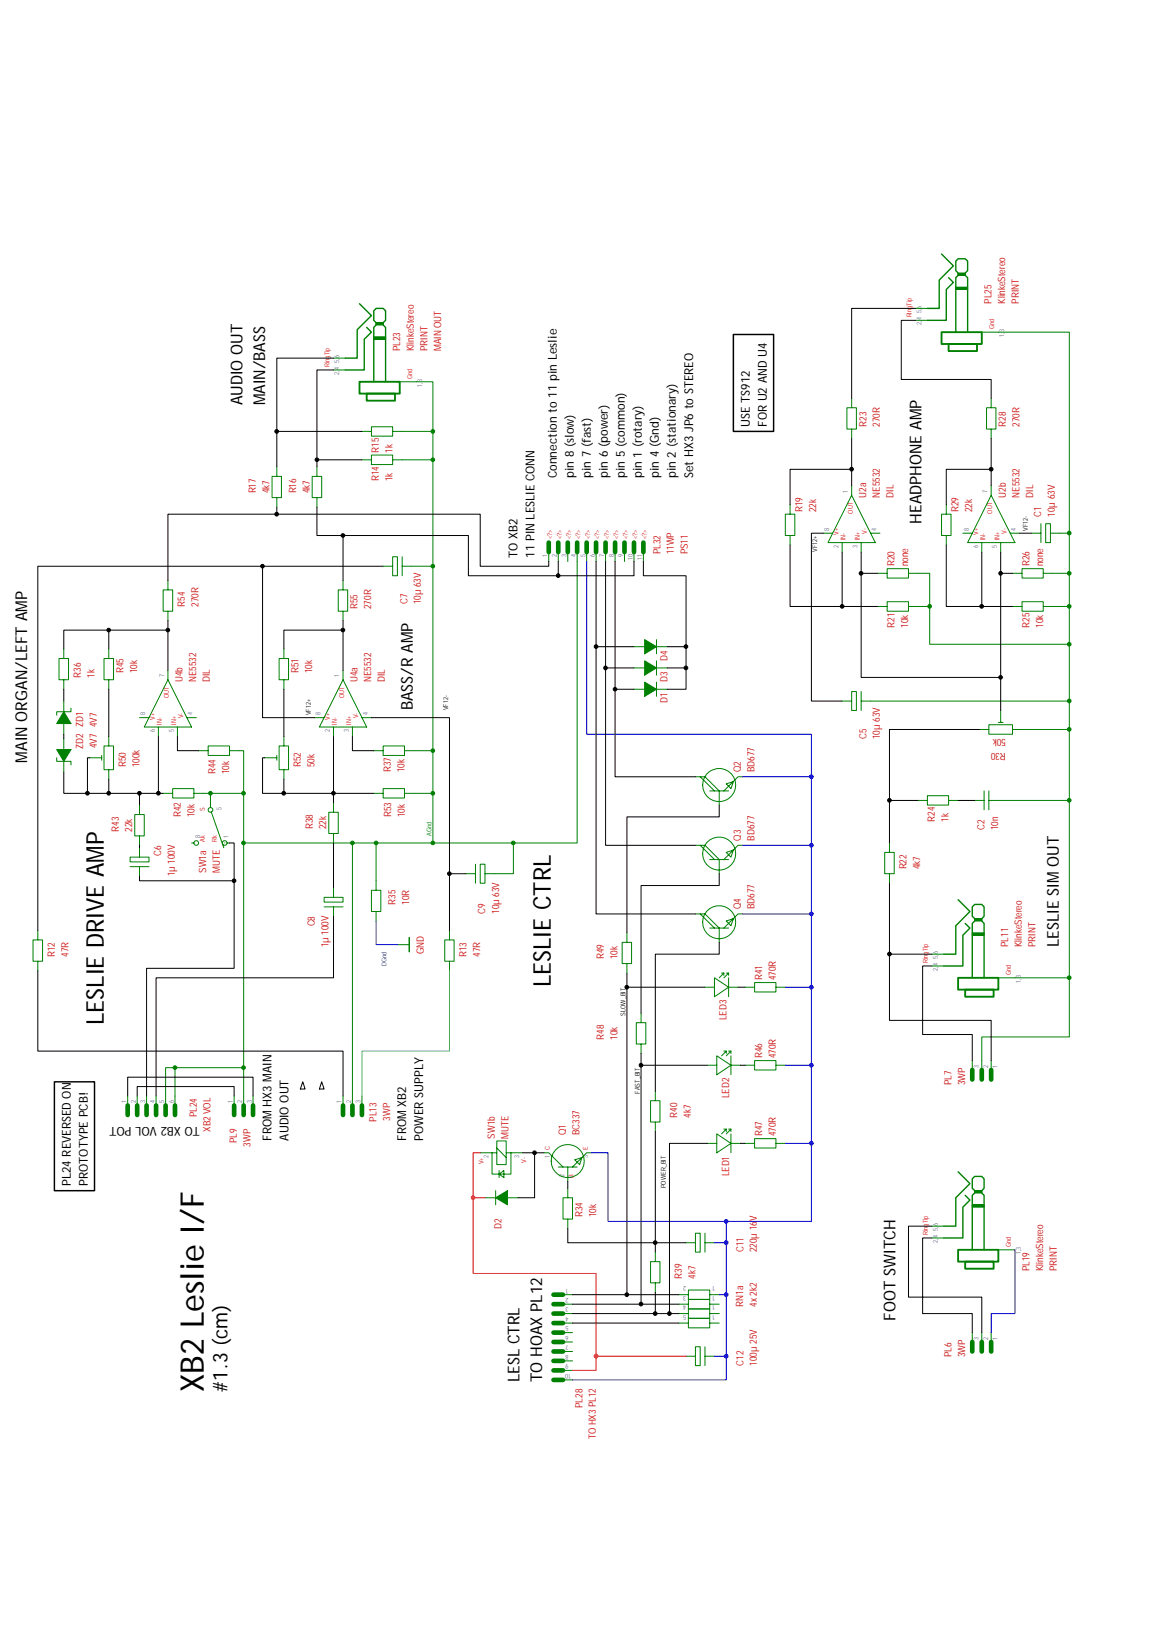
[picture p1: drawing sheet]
<svg xmlns="http://www.w3.org/2000/svg" width="210mm" height="297mm" viewBox="0 0 210 297" stroke-linecap="round" stroke-linejoin="round" font-family="sans-serif">
<path d="M55.3 197.5l.4 1.3h-.9zM58.7 197.5l.5 1.3h-.9z" fill="none" stroke="#000" stroke-width=".18"/>
<path d="M133.9 61.1h7.3v17.7h-7.3zM9.9 197.5h7.4v19.9h-7.4z" fill="none" stroke="#000" stroke-width=".27"/>
<path d="M11.6 129.9l1.4 2.2h-2.6zM72.5 172.5h2.2" fill="none" stroke="#008000" stroke-width=".18"/>
<path d="M74.7 171.2v2.6" fill="none" stroke="#008000" stroke-width=".27"/>
<path d="M11.6 129.9l1.4 2.2h-2.6z" fill="#008000"/>
<g fill="none" stroke="#008000" stroke-width=".18">
<path d="M10.4 136.8h2.6l-1.4 2.2zM11.6 128v1.9M11.6 132.1v1.9M13 129.3v.6h-2.6v.7M25.5 131h1.7M28.9 132.7v1.8M30.6 124.1l4.4 8.6h-8.7zM30.6 122.4v1.7M32.4 132.7v1.8M34.1 131h1.7M57.4 131h1.8M60.9 132.7v1.8"/>
<path d="M62.6 124.1l4.3 8.6h-8.6zM62.6 122.4v1.7M64.3 132.7v1.8M66.1 131h1.7M125.2 226.9h1.7M126.9 225.1h.9v3.5h-.9zM128.7 225.1v3.5M128.7 226.9h1.7"/>
</g>
<path d="M10.4 136.8h2.6l-1.4 2.2z" fill="#008000"/>
<g fill="none" stroke="#008000" stroke-width=".18">
<path d="M68.6 58.9h1.3v.4h-1.3zM60.9 67.5h2.1M60.9 65.4h2.1M73 69.7h3M11.6 118.5v1.7M19.9 118.5v1.7M29.8 107.7h1.7v3.9h-1.7zM30.6 106v1.7M30.6 111.6v1.7M51.8 118.5v1.7M61.7 107.7h1.8v3.9h-1.8zM62.6 106v1.7"/>
<path d="M62.6 111.6v1.7M69.9 103.4h1.8M71.7 101.6h.8v3.5h-.8zM73.4 101.6v3.5M73.4 103.4h1.7M100.2 100.8v1.7M101.9 100.8v1.7M103.6 100.8v1.7M105.3 100.8v1.7M107.1 100.8v1.7M108.8 100.8v1.7M110.5 100.8v1.7"/>
<path d="M112.3 100.8v1.7M114 100.8v1.7M115.7 100.8v1.7M117.4 100.8v1.7M10.4 138.3v.7h2.6v.7M10.8 120.2h1.7v3.9h-1.7zM11.6 124.1v1.7M11.6 134.9v1.9M11.6 139v1.9M16.4 138.3h2.2M18.6 137.9v.9M19 136.2h1.7v4.3h-1.7z"/>
<path d="M19 120.2h1.7v3.9h-1.7zM19.9 124.1v1.7M19.9 134.5v1.7M36.3 137.1h1.7M38 136.2h3.9v1.7h-3.9zM41.9 137.1h1.7M48.3 138.3h2.2M50.5 137.9v.9M50.9 136.2h1.8v4.3h-1.8zM50.9 120.2h1.8v3.9h-1.8zM51.8 124.1v1.7M51.8 134.5v1.7"/>
<path d="M68.2 137.1h1.7M69.9 136.2h3.9v1.7h-3.9zM73.8 137.1h1.8M19.9 140.5v1.7M23.7 156.5h3.5v.9h-3.5zM23.7 158.2h3.5M24.6 148.7h1.7v3.9h-1.7zM25.5 147v1.7M25.5 152.6v1.7M25.5 154.8v1.7M25.5 158.2v1.8M29.8 144.8h1.7"/>
<path d="M31.5 144h3.9v1.7h-3.9zM35 153.9h.4a.43 .43 0 0 1 .6-.4 .43 .43 0 0 1 .2 .7 .43 .43 0 0 1-.7-.1l-.1-.2M35.4 144.8h1.7M38.4 147v.4a.43 .43 0 0 1 .4 .6 .43 .43 0 0 1-.6 .2 .43 .43 0 0 1 0-.7l.2-.1M38.6 148.3l2.3 6.5M41 153.9h.1M41.4 153.9a.43 .43 0 0 0-.5-.4 .43 .43 0 0 0-.2 .7 .43 .43 0 0 0 .7-.1v-.2h.5M51.8 140.5v1.7M60 148.3h1.7v3.9h-1.7zM60.9 146.6v1.7M60.9 152.2v1.7M68.2 144.8h1.7"/>
<path d="M69.9 144h3.9v1.7h-3.9zM73.8 144.8h1.8M85.1 159.5h1.7M86.8 157.8v3.4M87.7 157.8h.8v3.4h-.8zM88.5 159.5h1.7M6 171.6h1.8v3.9h-1.8zM6.9 169.9v1.7M6.9 175.5v1.7M59.2 163.8h3.4v.9h-3.4zM59.2 165.6h3.4M60.9 162.1v1.7"/>
<path d="M60.9 165.6v1.7M67.8 162.5h1.7v3.9h-1.7zM68.6 160.8v1.7M68.6 166.4v1.7M81.2 171.6h1.7v3.9h-1.7zM82 169.9v1.7M82 175.5v1.7M130.4 178.5l2.6 1.7-2.6 1.8zM131.7 177.7h.4l-.8 .8M132.1 177.7v.4M132.6 177.7h.4l-.9 .8M133 177.7v.4"/>
<path d="M133 178.5v3.5M137.7 179.4h3.9v1.7h-3.9zM128.7 180.2h1.7M129.1 194.5h1.7M130.8 192.8l2.6 1.7-2.6 1.7zM132.1 191.9h.5l-.9 .9M132.6 191.9v.4M133 191.9h.4l-.8 .9M133 180.2h1.7M133.4 191.9v.4M133.4 192.8v3.4M133.4 194.5h1.7"/>
<path d="M136 194.5h1.7M136 180.2h1.7M137.7 193.6h3.9v1.7h-3.9zM141.6 194.5h1.7M141.6 180.2h1.7M42.7 200.1v1.7M44.5 200.1v1.7M46.2 200.1v1.7M62.6 200.1v1.7M64.3 200.1v1.7M66.1 200.1v1.7M87.7 210.5h3"/>
<path d="M89.8 210.5v3.9h3.5v-3.9M90.7 208.3h1.7v4.3h-1.7zM90.7 209.6l1.7 1.7M91.1 214.4l.9-.7v1.3zM91.1 213.7v1.3M92.4 210.5h3M129.1 208.7h1.7M130.8 207l2.6 1.7-2.6 1.8zM132.1 206.1h.5l-.9 .9M132.6 206.1v.5M133 206.1h.4l-.8 .9M133.4 206.1v.5"/>
<path d="M133.4 207v3.5M133.4 208.7h1.7M136 208.7h1.7M137.7 207.9h3.9v1.7h-3.9zM141.6 208.7h1.7M102.8 236.4h1.7M102.8 238.1h1.7M102.8 239.8h1.7M118.7 230.3h1.8v3.9h-1.8zM119.6 228.6v1.7M119.6 234.2v1.7M123.9 236.4h1.7"/>
<path d="M123.9 238.1h1.7M123.9 239.8h1.7M125.6 235.5h3.9v1.7h-3.9zM125.6 237.2h3.9v1.8h-3.9zM125.6 239h3.9v1.7h-3.9zM129.5 236.4h1.8M129.5 238.1h1.8M129.5 239.8h1.8M102.8 241.6h1.7M102.8 243.3h1.7M102.8 245h1.7M102.8 246.7h1.7"/>
<path d="M102.8 248.5h1.7M102.8 250.2h1.7M102.8 251.9h1.7M123.9 241.6h1.7M125.2 247.6h1.7M125.6 240.7h3.9v1.7h-3.9zM126.9 245.9h.9v3.4h-.9zM128.7 245.9v3.4M128.7 247.6h1.7M129.5 241.6h1.8"/>
</g>
<g fill="none" stroke="#008000" stroke-width=".85">
<path d="M100.2 99.1v1.7M101.9 99.1v1.7M103.6 99.1v1.7M105.3 99.1v1.7M107.1 99.1v1.7M108.8 99.1v1.7M110.5 99.1v1.7M112.3 99.1v1.7M114 99.1v1.7M115.7 99.1v1.7M117.4 99.1v1.7M42.7 201.8v1.8"/>
<path d="M44.5 201.8v1.8M46.2 201.8v1.8M62.6 201.8v1.8M64.3 201.8v1.8M66.1 201.8v1.8M101 236.4h1.8M101 238.1h1.8M101 239.8h1.8M101 241.6h1.8M101 243.3h1.8M101 245h1.8M101 246.7h1.8"/>
<path d="M101 248.5h1.8M101 250.2h1.8M101 251.9h1.8"/>
</g>
<path d="M65.6 69.7h7.4v2.2h-7.4zM66.9 71.9h5.2v1.3h-5.2z" fill="none" stroke="#008000" stroke-width=".34"/>
<path d="M65.6 55.5l2.2 2.1-2.6 2.6v5.2h-2.2M66.9 59.8l.9 .8-1.3 1.3v5.6h-3.5M68.2 69.7v-9.9l.4-.5v-.4l-.4-.4v-1.8l.4-.4h1.3l.5 .4v1.8l-.5 .4v.4l.5 .5v9.9" fill="none" stroke="#008000" stroke-width=".26"/>
<path d="M68.6 58.9h1.3v.4h-1.3z" fill="#008000"/>
<path d="M68.2 61.5h2.2v.4h-2.2zM177.9 217.4h1.3v.4h-1.3zM170.1 226h2.2M170.1 223.9h2.2M182.2 228.2h3.1" fill="none" stroke="#008000" stroke-width=".18"/>
<path d="M68.2 61.7h2.2" fill="none" stroke="#008000" stroke-width=".44"/>
<path d="M174.9 228.2h7.3v2.1h-7.3zM176.2 230.3h5.2v1.3h-5.2z" fill="none" stroke="#008000" stroke-width=".34"/>
<path d="M174.9 213.9l2.1 2.2-2.5 2.6v5.2h-2.2M176.2 218.2l.8 .9-1.3 1.3v5.6h-3.4M177.5 228.2v-10l.4-.4v-.4l-.4-.5v-1.7l.4-.4h1.3l.4 .4v1.7l-.4 .5v.4l.4 .4v10" fill="none" stroke="#008000" stroke-width=".26"/>
<path d="M177.9 217.4h1.3v.4h-1.3z" fill="#008000"/>
<path d="M167.1 58.5h2.2M167.1 56.3h2.2M174.9 49.8h1.3v.5h-1.3zM179.2 60.6h3M177.5 220h2.1v.4h-2.1z" fill="none" stroke="#008000" stroke-width=".18"/>
<path d="M177.5 220.2h2.1" fill="none" stroke="#008000" stroke-width=".42"/>
<path d="M171.9 60.6h7.3v2.2h-7.3zM173.1 62.8h5.2v1.3h-5.2z" fill="none" stroke="#008000" stroke-width=".34"/>
<path d="M171.9 46.4l2.1 2.1-2.6 2.6v5.2h-2.1M173.1 50.7l.9 .9-1.3 1.3v5.6h-3.4M174.5 60.6v-9.9l.4-.4v-.5l-.4-.4v-1.7l.4-.5h1.3l.4 .5v1.7l-.4 .4v.5l.4 .4v9.9" fill="none" stroke="#008000" stroke-width=".26"/>
<path d="M174.9 49.8h1.3v.5h-1.3z" fill="#008000"/>
<g fill="none" stroke="#008000" stroke-width=".18">
<path d="M174.5 52.4h2.1v.5h-2.1zM66.1 78.8h1.7M67.8 77.9h3.9v1.7h-3.9zM71.7 78.8h1.7M154.6 74.4h1.7v3.9h-1.7zM155.4 72.7v1.7M155.4 78.3v1.8M180.1 74.4h1.7v3.9h-1.7zM180.9 72.7v1.7M180.9 78.3v1.8M49.7 87h1.7v3.8h-1.7zM50.5 85.2v1.8"/>
<path d="M50.5 90.8v1.8M57 87h1.7v3.8h-1.7zM57.8 85.2v1.8M57.8 90.8v1.8M66.1 83.9h1.7M67.8 83.1h3.9v1.7h-3.9zM71.7 83.9h1.7M143.3 93.9h1.8v3.9h-1.8zM144.2 92.2v1.7M144.2 97.8v1.7M150.3 97.3h1.7M153.7 99.1v1.7"/>
<path d="M155.4 90.4l4.4 8.7h-8.7zM155.4 88.7v1.7M157.2 99.1v1.7M158.9 97.3h1.7M171.9 93.9h1.7v3.9h-1.7zM172.7 92.2v1.7M172.7 97.8v1.7M175.7 97.3h1.8M179.2 99.1v1.7M180.9 90.4l4.4 8.7h-8.7zM180.9 88.7v1.7M182.6 99.1v1.7"/>
<path d="M184.4 97.3h1.7M160.2 104.7h1.7M160.2 110.7h1.7M161.9 103.8h3.9v1.7h-3.9zM161.9 109.9h3.9v1.7h-3.9zM165.8 104.7h1.7M165.8 110.7h1.7M184.8 104.7h1.7M184.8 110.7h1.7M186.5 103.8h3.9v1.7h-3.9zM186.5 109.9h3.9v1.7h-3.9zM190.4 104.7h1.8"/>
<path d="M190.4 110.7h1.8M178.8 133.2h1.7M180.5 132.3h4.3v1.7h-4.3zM182.2 131.9h.9M182.6 129.7v2.2M184.8 133.2h1.7M170.1 176.4h2.2M170.1 174.2h2.2M177.9 167.7h1.3v.4h-1.3zM182.2 178.5h3.1M177.5 193.6v1.7M179.2 193.6v1.7"/>
<path d="M180.9 193.6v1.7M23.3 200.1v1.7M25 200.1v1.7M26.8 200.1v1.7M28.5 200.1v1.7M30.2 200.1v1.7M31.9 200.1v1.7M177.5 243.3v1.7M179.2 243.3v1.7M180.9 243.3v1.7"/>
</g>
<path d="M174.5 52.6h2.1" fill="none" stroke="#008000" stroke-width=".42"/>
<path d="M177.5 195.3v1.8M179.2 195.3v1.8M180.9 195.3v1.8M23.3 201.8v1.8M25 201.8v1.8M26.8 201.8v1.8M28.5 201.8v1.8M30.2 201.8v1.8M31.9 201.8v1.8M177.5 245v1.7M179.2 245v1.7M180.9 245v1.7" fill="none" stroke="#008000" stroke-width=".85"/>
<path d="M174.9 178.5h7.3v2.2h-7.3zM176.2 180.7h5.2v1.3h-5.2z" fill="none" stroke="#008000" stroke-width=".34"/>
<path d="M174.9 164.3l2.1 2.1-2.5 2.6v5.2h-2.2M176.2 168.6l.8 .8-1.3 1.4v5.6h-3.4M177.5 178.5v-9.9l.4-.5v-.4l-.4-.4v-1.7l.4-.5h1.3l.4 .5v1.7l-.4 .4v.4l.4 .5v9.9" fill="none" stroke="#008000" stroke-width=".26"/>
<path d="M177.9 167.7h1.3v.4h-1.3z" fill="#008000"/>
<g fill="none" stroke="#008000" stroke-width=".18">
<path d="M188.3 97.3h1.7M190 95.6v3.5M190.9 95.6h.8v3.5h-.8zM191.7 97.3h1.7M153.7 128h1.7M155.4 126.3h.9v3.4h-.9zM157.2 126.3v3.4M157.2 128h1.7M126.9 154.3h.9l2.6 2.6M126.9 141.8h.9l2.6 2.6M127.8 154.3h.9l2.6 2.6v2.6M127.8 141.8h.9l2.6 2.6v2.6"/>
<path d="M129.5 156.9h3.5M129.5 144.4h3.5M132.6 155.6l1.3-.4-.5 1.3zM132.6 143.1l1.3-.4-.5 1.3zM135.6 154.3h-.9l-2.6 2.6M135.6 141.8h-.9l-2.6 2.6M161.5 155.6h1.7v3.9h-1.7zM162.3 153.9v1.7M162.3 159.5v1.7M167.5 146.1h1.8M169.3 145.3h3.8v1.7h-3.8zM173.1 146.1h1.8"/>
<path d="M177.9 146.1h1.7M179.6 144.4v3.4M180.5 144.4v3.4M180.5 146.1h1.7M113.6 172h1.7v3.9h-1.7zM114.4 170.3v1.7M114.4 175.9v1.8M126.9 166.9h.9l2.6 2.5M127.8 166.9h.9l2.6 2.5v2.6M129.5 169.4h3.5M132.6 168.1l1.3-.4-.5 1.3zM135.6 166.9h-.9l-2.6 2.5"/>
<path d="M177.5 170.3h2.1v.5h-2.1zM116.1 186.7h1.8v3.9h-1.8zM117 185v1.7M117 190.6v1.7M119.6 199.2v1.8M90.5 218.7l2.1-1.3v2.6zM99.3 210.5h.9l2.6 2.6M101.9 213.1h3.4M102.8 218.7h1.7v3.9h-1.7zM103.6 213.1v2.5M103.6 216.9v1.8M104.9 211.8l1.3-.5-.4 1.3z"/>
<path d="M107.9 210.5h-.8l-2.6 2.6M118.7 201h1.8v3.9h-1.8zM119.6 204.9v1.7M103.6 222.6v1.7"/>
<circle cx="131.3" cy="155.8" r="3"/>
<circle cx="131.3" cy="143.3" r="3"/>
<circle cx="131.3" cy="168.4" r="3"/>
<circle cx="103.6" cy="212" r="3"/>
</g>
<path d="M177.5 170.5h2.1" fill="none" stroke="#008000" stroke-width=".44"/>
<path d="M90.5 218.7l2.1-1.3v2.6z" fill="#008000"/>
<path d="M117.7 116.8l2.1 1.3-2.1 1.3zM88.5 218.7h2M90.5 217.4v2.6M92.6 218.7h2" fill="none" stroke="#008000" stroke-width=".18"/>
<path d="M117.7 116.8l2.1 1.3-2.1 1.3z" fill="#008000"/>
<path d="M115.7 118.1h2M119.8 116.8v2.6M119.8 118.1h2M117.7 120.6l2.1 1.3-2.1 1.4z" fill="none" stroke="#008000" stroke-width=".18"/>
<path d="M117.7 120.6l2.1 1.3-2.1 1.4z" fill="#008000"/>
<path d="M115.7 121.9h2M117.7 124.5l2.1 1.3-2.1 1.3zM119.8 120.6v2.7M119.8 121.9h2" fill="none" stroke="#008000" stroke-width=".18"/>
<path d="M117.7 124.5l2.1 1.3-2.1 1.3z" fill="#008000"/>
<g fill="none" stroke="#008000" stroke-width=".18">
<path d="M73.4 78.8h5.6v5.1M76 69.7h3v9.1M182.2 60.6h13v36.7M73.4 83.9h5.6v19.5M193.4 97.3h1.8v7.4M75.1 103.4h3.9M79 103.4v41.4M105.3 102.5v51.4h-11.6M167.5 104.7h2.2v6M167.5 110.7h2.2v6.9h25.5M192.2 104.7h3M195.2 104.7v6h-3"/>
<path d="M195.2 117.6v10.4h-36.3M195.2 110.7v6.9M43.6 137.1h.9v7.7M75.6 137.1h3.4M115.7 125.8h2M119.8 124.5v2.6M119.8 125.8h2M186.5 133.2h8.7M195.2 133.2v12.9h-13M195.2 128v5.2M37.1 144.8h1.3M44.5 144.8h-6.1v2.2"/>
<path d="M44.5 153.9h19.8v46.2M44.5 144.8v55.3M64.3 153.9h14.7M68.6 153.9v6.9M75.6 144.8h3.4v9.1M79 153.9h14.7v5.6h-3.5M195.2 146.1v43.2h-16v4.3M185.3 178.5h9.9M31.9 194.9h-1.7v5.2M44.5 194.9h-12.6v5.2"/>
</g>
<g fill="#f00" stroke="#f00" stroke-width=".18">
<circle cx="108.8" cy="247.6" r=".34"/>
<circle cx="86.3" cy="218.7" r=".33"/>
</g>
<path d="M87.7 210.5h-1.3v8.2M88.5 218.7h-2.1v13.8h22.4v15.1M108.8 247.6v2.6h-4.3M108.8 247.6h16.4" fill="none" stroke="#f00" stroke-width=".18"/>
<g fill="#00f" stroke="#00f" stroke-width=".18">
<circle cx="132.5" cy="236.4" r=".34"/>
<circle cx="132.5" cy="226.9" r=".34"/>
<circle cx="132.5" cy="247.6" r=".34"/>
<circle cx="148.1" cy="208.7" r=".34"/>
<circle cx="148.1" cy="194.5" r=".34"/>
<circle cx="148.1" cy="180.2" r=".34"/>
<circle cx="148.1" cy="166.8" r=".33"/>
<circle cx="148.1" cy="154.3" r=".34"/>
<circle cx="132.6" cy="223" r=".33"/>
<circle cx="148.1" cy="141.8" r=".34"/>
</g>
<g fill="none" stroke="#00f" stroke-width=".18">
<path d="M107.1 102.5v31.5h41v20.3M135.6 154.3h12.5M135.6 141.8h12.5M148.1 154.3v25.9M68.6 168.1v4.4h3.9M135.6 166.9h12.5M143.3 180.2h4.8M148.1 194.5v14.2h-4.8M148.1 180.2v14.3h-4.8M148.1 208.7v14.3h-37.1v-12.5h-3.1M131.3 236.4h1.3M132.6 223v3.9h-2.2"/>
<path d="M132.6 236.4v11.2h-2.2M132.6 226.9v9.5M185.3 228.2v11.6h-4.4v3.5M132.6 247.6v4.3h-28.1"/>
</g>
<path d="M82 177.2v14.7h-15.9v8.2" fill="none" stroke="#00c0c0" stroke-width=".18"/>
<g fill="#000" stroke="#000" stroke-width=".18">
<circle cx="50.5" cy="78.8" r=".34"/>
<circle cx="50.5" cy="93.9" r=".34"/>
<circle cx="57.9" cy="83.9" r=".33"/>
<circle cx="62.6" cy="97.8" r=".33"/>
<circle cx="155.4" cy="85.7" r=".34"/>
<circle cx="180.9" cy="85.7" r=".34"/>
<circle cx="19.8" cy="115" r=".33"/>
<circle cx="30.6" cy="115" r=".33"/>
<circle cx="47.9" cy="103.4" r=".33"/>
<circle cx="62.6" cy="115" r=".33"/>
<circle cx="101.9" cy="105.1" r=".34"/>
<circle cx="108.8" cy="118" r=".34"/>
<circle cx="125.2" cy="118" r=".34"/>
<circle cx="153.7" cy="110.7" r=".34"/>
<circle cx="157.2" cy="104.7" r=".34"/>
<circle cx="179.2" cy="110.7" r=".34"/>
<circle cx="182.6" cy="104.7" r=".34"/>
<circle cx="110.5" cy="121.9" r=".34"/>
<circle cx="112.3" cy="125.8" r=".33"/>
<circle cx="125.2" cy="121.9" r=".34"/>
<circle cx="182.6" cy="123.7" r=".33"/>
<circle cx="16" cy="144.8" r=".34"/>
<circle cx="19.8" cy="144.8" r=".34"/>
<circle cx="25.4" cy="144.8" r=".34"/>
<circle cx="28.9" cy="144.8" r=".34"/>
<circle cx="51.8" cy="144.8" r=".34"/>
<circle cx="60.9" cy="144.8" r=".34"/>
<circle cx="82" cy="159.5" r=".33"/>
<circle cx="162.3" cy="146.1" r=".34"/>
<circle cx="42.7" cy="160.8" r=".34"/>
<circle cx="162.3" cy="174.2" r=".34"/>
<circle cx="114.4" cy="180.2" r=".34"/>
<circle cx="117" cy="194.5" r=".34"/>
<circle cx="97.6" cy="210.5" r=".34"/>
<circle cx="114.4" cy="236.4" r=".34"/>
<circle cx="117" cy="238.1" r=".34"/>
<circle cx="119.6" cy="239.8" r=".34"/>
<circle cx="119.6" cy="226.9" r=".34"/>
<circle cx="122.2" cy="239.8" r=".34"/>
</g>
<g fill="none" stroke="#000" stroke-width=".18">
<path d="M167.1 58.5h-2.6v10.8h16.4v3.4M167.1 56.3h-11.7v16.4M50.5 78.8v6.4M60.9 67.5h-3.1v16.4h8.3M60.9 65.4h-10.4v13.4h15.6M50.5 93.9h-19.9v12.1M50.5 92.6v1.3h37.2v9.5h12.5v-.9M57.8 92.6v5.2h4.8v8.2M57.8 83.9v1.3M62.6 97.8h22.9v7.3h30.2v-2.6M144.2 99.5v11.2h9.5M150.3 97.3h-2.2v30.7h5.6"/>
<path d="M155.4 85.7h-11.2v6.5M155.4 80.1v8.6M172.7 99.5v11.2h6.5v-9.9M180.9 85.7h-8.2v6.5M180.9 80.1v8.6M186.1 97.3h2.2M19.9 115v3.5M30.6 115h-19v3.5M30.6 113.3v9.1M47.9 103.4v27.6h9.5M62.6 115h-10.8v3.5M62.6 113.3v9.1"/>
<path d="M69.9 103.4h-63v66.5M101.9 102.5v2.6M108.8 102.5v15.6M110.5 102.5v19.4M112.3 102.5v23.3M115.7 118.1h-6.9v48.8h18.1M117.4 102.5v2.6h7.8v13h-3.4M125.2 118.1v3.8h-3.4M153.7 100.8v9.9h6.5M157.2 100.8v3.9h3M157.2 104.7v19h25.4v-19M179.2 110.7h5.6"/>
<path d="M182.6 104.7h2.2M182.6 100.8v3.9M11.6 125.8v2.2M11.6 134v.9M16.4 138.3h-.4v6.5h3.9M19.9 125.8v8.7M28.9 134.5v10.3h.9M32.4 134.5v2.6h3.9M48.3 138.3h-.4v6.5h3.9M51.8 125.8v8.7M60.9 134.5v12.1M64.3 134.5v2.6h3.9"/>
<path d="M67.8 131h14.2v28.5M115.7 125.8h-3.4v16h14.6M115.7 121.9h-5.2v32.4h16.4M125.2 121.9v3.9h-3.4M178.8 133.2h-16.5v12.9h5.2M182.6 123.7v6M11.6 140.9v3.9h4.4M19.9 142.2v2.6h5.6M25.5 144.8h3.4M25.5 144.8v2.2M25.5 154.3v.5M41.9 153.9h.8v6.9h-17.2v-.8"/>
<path d="M51.8 142.2v2.6h16.4M60.9 153.9v8.2M85.1 159.5h-3.1v10.4M131.3 159.5v2.2h-14.3v23.3M131.3 147v2.1h-16.9v21.2M162.3 146.1v7.8M174.9 146.1h3M6.9 177.2v14.7h55.7v8.2M42.7 160.8v16h-15.9v23.3M60.9 167.3v11.2h-32.4v21.6M114.4 177.7v2.5h14.3M131.3 172v2.2h-11.7v25"/>
<path d="M162.3 174.2v12.1h18.6v7.3M162.3 161.2v13h7.8M170.1 176.4h-1.7v12.5h9.1v4.7M114.4 180.2v56.2h9.5M117 194.5v43.6h6.9M117 192.3v2.2h12.1M134.7 180.2h1.3M135.1 194.5h.9M23.3 200.1v-3.4h22.9v3.4M25 200.1v-1.7h17.7v1.7M95.4 210.5h2.2v8.2h-3M97.6 210.5h1.7"/>
<path d="M103.6 215.6v1.3M119.6 206.6v22M129.1 208.7h-6.9v31.1h-2.6M135.1 208.7h.9M103.6 224.3v2.6h21.6M104.5 236.4h9.9M104.5 238.1h12.5M119.6 235.9v3.9h-15.1M122.2 239.8h1.7M170.1 226h-1.7v13.8h9.1v3.5M170.1 223.9h-4.3v12.9h13.4v6.5M104.5 241.6h19.4"/>
</g>
<g fill="#008000" stroke="#008000" stroke-width=".18">
<circle cx="68.6" cy="153.9" r=".33"/>
<circle cx="79" cy="137" r=".33"/>
<circle cx="44.5" cy="153.9" r=".33"/>
<circle cx="79" cy="153.9" r=".33"/>
<circle cx="79" cy="144.8" r=".34"/>
<circle cx="44.5" cy="144.8" r=".34"/>
<circle cx="38.4" cy="144.8" r=".34"/>
<circle cx="93.7" cy="153.9" r=".33"/>
<circle cx="79" cy="103.4" r=".33"/>
<circle cx="79" cy="83.9" r=".33"/>
<circle cx="79" cy="78.8" r=".34"/>
<circle cx="169.7" cy="110.7" r=".34"/>
<circle cx="195.2" cy="110.7" r=".34"/>
<circle cx="195.2" cy="104.7" r=".34"/>
<circle cx="195.2" cy="117.6" r=".34"/>
<circle cx="195.2" cy="133.2" r=".34"/>
<circle cx="195.2" cy="178.5" r=".34"/>
<circle cx="195.2" cy="146.1" r=".34"/>
<circle cx="195.2" cy="128" r=".34"/>
<circle cx="195.2" cy="97.3" r=".34"/>
<circle cx="64.3" cy="153.9" r=".33"/>
<circle cx="44.5" cy="194.9" r=".33"/>
<circle cx="31.9" cy="194.9" r=".33"/>
</g>
<text font-size="5.9" x="37.2" y="254.1" transform="rotate(-90 37.2 254.1)">XB2 Leslie I/F</text>
<g font-size="4.5">
<text x="100.6" y="180.2" transform="rotate(-90 100.6 180.2)">LESLIE CTRL</text>
<text x="18.9" y="187.2" transform="rotate(-90 18.9 187.2)">LESLIE DRIVE AMP</text>
</g>
<text font-size="3.7" x="41.6" y="254.1" transform="rotate(-90 41.6 254.1)">#1.3 (cm)</text>
<g font-size="3">
<text x="44.3" y="74" transform="rotate(-90 44.3 74)">AUDIO OUT</text>
<text x="48.4" y="74" transform="rotate(-90 48.4 74)">MAIN/BASS</text>
<text x="168.2" y="95.6" transform="rotate(-90 168.2 95.6)">HEADPHONE AMP</text>
<text x="75.4" y="129.7" transform="rotate(-90 75.4 129.7)">BASS/R AMP</text>
<text x="5" y="139.2" transform="rotate(-90 5 139.2)">MAIN ORGAN/LEFT AMP</text>
<text x="193.3" y="172.9" transform="rotate(-90 193.3 172.9)">LESLIE SIM OUT</text>
<text x="163.4" y="241.1" transform="rotate(-90 163.4 241.1)">FOOT SWITCH</text>
<text x="94.8" y="252.3" transform="rotate(-90 94.8 252.3)">LESL CTRL</text>
<text x="99" y="252.3" transform="rotate(-90 99 252.3)">TO HOAX PL12</text>
</g>
<g font-size="2.2">
<text x="136.8" y="77.9" transform="rotate(-90 136.8 77.9)">USE TS912</text>
<text x="140" y="77.9" transform="rotate(-90 140 77.9)">FOR U2 AND U4</text>
<text x="101.6" y="87.3" transform="rotate(-90 101.6 87.3)">Connection to 11 pin Leslie</text>
<text x="104.7" y="87.3" transform="rotate(-90 104.7 87.3)">pin 8 (slow)</text>
<text x="107.8" y="87.3" transform="rotate(-90 107.8 87.3)">pin 7 (fast)</text>
<text x="110.9" y="87.3" transform="rotate(-90 110.9 87.3)">pin 6 (power)</text>
<text x="114.1" y="87.3" transform="rotate(-90 114.1 87.3)">pin 5 (common)</text>
<text x="117.2" y="87.3" transform="rotate(-90 117.2 87.3)">pin 1 (rotary)</text>
<text x="120.3" y="87.3" transform="rotate(-90 120.3 87.3)">pin 4 (Gnd)</text>
<text x="123.4" y="87.3" transform="rotate(-90 123.4 87.3)">pin 2 (stationary)</text>
<text x="126.5" y="87.3" transform="rotate(-90 126.5 87.3)">Set HX3 JP6 to STEREO</text>
<text x="94.4" y="101.8" transform="rotate(-90 94.4 101.8)">TO XB2</text>
<text x="97.6" y="101.8" transform="rotate(-90 97.6 101.8)">11 PIN LESLIE CONN</text>
<text x="36.5" y="205.8" transform="rotate(-180 36.5 205.8)">TO XB2 VOL POT</text>
<text x="49.6" y="208.2" transform="rotate(-90 49.6 208.2)">FROM HX3 MAIN</text>
<text x="52.7" y="208.2" transform="rotate(-90 52.7 208.2)">AUDIO OUT</text>
<text x="74.1" y="208.3" transform="rotate(-90 74.1 208.3)">FROM XB2</text>
<text x="77.3" y="208.3" transform="rotate(-90 77.3 208.3)">POWER SUPPLY</text>
<text x="12.9" y="216.5" transform="rotate(-90 12.9 216.5)">PL24 REVERSED ON</text>
<text x="16" y="216.5" transform="rotate(-90 16 216.5)">PROTOTYPE PCB!</text>
</g>
<g font-size="1.8" fill="#c00000">
<text x="181" y="55.5" transform="rotate(-90 181 55.5)">PL25</text>
<text x="183.5" y="55.5" transform="rotate(-90 183.5 55.5)">KlinkeStereo</text>
<text x="186" y="55.5" transform="rotate(-90 186 55.5)">PRINT</text>
<text x="73" y="64.1" transform="rotate(-90 73 64.1)">PL23</text>
<text x="75.5" y="64.1" transform="rotate(-90 75.5 64.1)">KlinkeStereo</text>
<text x="78" y="64.1" transform="rotate(-90 78 64.1)">PRINT</text>
<text x="80.5" y="64.1" transform="rotate(-90 80.5 64.1)">MAIN OUT</text>
<text x="158.1" y="77.9" transform="rotate(-90 158.1 77.9)">R23</text>
<text x="160.6" y="77.9" transform="rotate(-90 160.6 77.9)">270R</text>
<text x="183.6" y="77.9" transform="rotate(-90 183.6 77.9)">R28</text>
<text x="186.1" y="77.9" transform="rotate(-90 186.1 77.9)">270R</text>
<text x="69.2" y="82.7" transform="rotate(-90 69.2 82.7)">R15</text>
<text x="71.6" y="82.7" transform="rotate(-90 71.6 82.7)">1k</text>
<text x="69.2" y="87.8" transform="rotate(-90 69.2 87.8)">R14</text>
<text x="71.6" y="87.8" transform="rotate(-90 71.6 87.8)">1k</text>
<text x="46.7" y="90.1" transform="rotate(-90 46.7 90.1)">R17</text>
<text x="49.2" y="90.1" transform="rotate(-90 49.2 90.1)">4k7</text>
<text x="54.1" y="90.1" transform="rotate(-90 54.1 90.1)">R16</text>
<text x="56.5" y="90.1" transform="rotate(-90 56.5 90.1)">4k7</text>
<text x="146.5" y="93.5" transform="rotate(-90 146.5 93.5)">R19</text>
<text x="148.9" y="93.5" transform="rotate(-90 148.9 93.5)">22k</text>
<text x="158.1" y="90.8" transform="rotate(-90 158.1 90.8)">U2a</text>
<text x="160.6" y="90.8" transform="rotate(-90 160.6 90.8)">NE5532</text>
<text x="163.1" y="90.8" transform="rotate(-90 163.1 90.8)">DIL</text>
<text x="175" y="93.5" transform="rotate(-90 175 93.5)">R29</text>
<text x="177.5" y="93.5" transform="rotate(-90 177.5 93.5)">22k</text>
<text x="183.6" y="90.8" transform="rotate(-90 183.6 90.8)">U2b</text>
<text x="186.1" y="90.8" transform="rotate(-90 186.1 90.8)">NE5532</text>
<text x="188.6" y="90.8" transform="rotate(-90 188.6 90.8)">DIL</text>
<text x="190.1" y="94.3" transform="rotate(-90 190.1 94.3)">C1</text>
<text x="192.6" y="94.3" transform="rotate(-90 192.6 94.3)">10µ 63V</text>
<text x="120.5" y="101.2" transform="rotate(-90 120.5 101.2)">PL32</text>
<text x="123" y="101.2" transform="rotate(-90 123 101.2)">11WP</text>
<text x="125.5" y="101.2" transform="rotate(-90 125.5 101.2)">PS11</text>
<text x="163.3" y="103.4" transform="rotate(-90 163.3 103.4)">R20</text>
<text x="165.8" y="103.4" transform="rotate(-90 165.8 103.4)">none</text>
<text x="187.9" y="103.4" transform="rotate(-90 187.9 103.4)">R26</text>
<text x="190.4" y="103.4" transform="rotate(-90 190.4 103.4)">none</text>
<text x="33.8" y="110.7" transform="rotate(-90 33.8 110.7)">R54</text>
<text x="36.3" y="110.7" transform="rotate(-90 36.3 110.7)">270R</text>
<text x="65.3" y="111.2" transform="rotate(-90 65.3 111.2)">R55</text>
<text x="67.8" y="111.2" transform="rotate(-90 67.8 111.2)">270R</text>
<text x="74.4" y="110.3" transform="rotate(-90 74.4 110.3)">C7</text>
<text x="76.8" y="110.3" transform="rotate(-90 76.8 110.3)">10µ 63V</text>
<text x="163.3" y="114.6" transform="rotate(-90 163.3 114.6)">R21</text>
<text x="165.8" y="114.6" transform="rotate(-90 165.8 114.6)">10k</text>
<text x="187.9" y="114.6" transform="rotate(-90 187.9 114.6)">R25</text>
<text x="190.4" y="114.6" transform="rotate(-90 190.4 114.6)">10k</text>
<text x="14.8" y="123.8" transform="rotate(-90 14.8 123.8)">R36</text>
<text x="17.3" y="123.8" transform="rotate(-90 17.3 123.8)">1k</text>
<text x="22.5" y="122.9" transform="rotate(-90 22.5 122.9)">R45</text>
<text x="25" y="122.9" transform="rotate(-90 25 122.9)">10k</text>
<text x="33.3" y="124.5" transform="rotate(-90 33.3 124.5)">U4b</text>
<text x="35.8" y="124.5" transform="rotate(-90 35.8 124.5)">NE5532</text>
<text x="38.3" y="124.5" transform="rotate(-90 38.3 124.5)">DIL</text>
<text x="54.5" y="122.9" transform="rotate(-90 54.5 122.9)">R51</text>
<text x="57" y="122.9" transform="rotate(-90 57 122.9)">10k</text>
<text x="65.3" y="124.5" transform="rotate(-90 65.3 124.5)">U4a</text>
<text x="67.8" y="124.5" transform="rotate(-90 67.8 124.5)">NE5532</text>
<text x="70.3" y="124.5" transform="rotate(-90 70.3 124.5)">DIL</text>
<text x="121.8" y="124.5" transform="rotate(-90 121.8 124.5)">D3</text>
<text x="121.8" y="120.6" transform="rotate(-90 121.8 120.6)">D4</text>
<text x="121.8" y="128.4" transform="rotate(-90 121.8 128.4)">D1</text>
<text x="15.2" y="136.8" transform="rotate(-90 15.2 136.8)">ZD2 ZD1</text>
<text x="17.7" y="136.6" transform="rotate(-90 17.7 136.6)">4V7</text>
<text x="17.7" y="132.7" transform="rotate(-90 17.7 132.7)">4V7</text>
<text x="158.1" y="134.9" transform="rotate(-90 158.1 134.9)">C5</text>
<text x="160.6" y="134.9" transform="rotate(-90 160.6 134.9)">10µ 63V</text>
<text x="183.6" y="137.4" transform="rotate(-180 183.6 137.4)">R30</text>
<text x="183.6" y="134.9" transform="rotate(-180 183.6 134.9)">50k</text>
<text x="22.9" y="140.1" transform="rotate(-90 22.9 140.1)">R50</text>
<text x="25.4" y="140.1" transform="rotate(-90 25.4 140.1)">100k</text>
<text x="39.3" y="141.4" transform="rotate(-90 39.3 141.4)">R44</text>
<text x="41.8" y="141.4" transform="rotate(-90 41.8 141.4)">10k</text>
<text x="54.9" y="140.1" transform="rotate(-90 54.9 140.1)">R52</text>
<text x="57.4" y="140.1" transform="rotate(-90 57.4 140.1)">50k</text>
<text x="71.3" y="140.9" transform="rotate(-90 71.3 140.9)">R37</text>
<text x="73.8" y="140.9" transform="rotate(-90 73.8 140.9)">10k</text>
<text x="135.2" y="140.9" transform="rotate(-90 135.2 140.9)">Q2</text>
<text x="137.7" y="140.9" transform="rotate(-90 137.7 140.9)">BD677</text>
<text x="33" y="149.2" transform="rotate(-90 33 149.2)">R42</text>
<text x="35.5" y="149.2" transform="rotate(-90 35.5 149.2)">10k</text>
<text x="71.4" y="149.2" transform="rotate(-90 71.4 149.2)">R53</text>
<text x="73.9" y="149.2" transform="rotate(-90 73.9 149.2)">10k</text>
<text x="21.7" y="151.8" transform="rotate(-90 21.7 151.8)">R43</text>
<text x="24.2" y="151.8" transform="rotate(-90 24.2 151.8)">22k</text>
<text x="57.1" y="151.4" transform="rotate(-90 57.1 151.4)">R38</text>
<text x="59.6" y="151.4" transform="rotate(-90 59.6 151.4)">22k</text>
<text x="135.2" y="153.5" transform="rotate(-90 135.2 153.5)">Q3</text>
<text x="137.7" y="153.5" transform="rotate(-90 137.7 153.5)">BD677</text>
<text x="170.6" y="150" transform="rotate(-90 170.6 150)">R24</text>
<text x="173.1" y="150" transform="rotate(-90 173.1 150)">1k</text>
<text x="179.7" y="151.6" transform="rotate(-90 179.7 151.6)">C2</text>
<text x="182.2" y="151.6" transform="rotate(-90 182.2 151.6)">10n</text>
<text x="29.4" y="156.2" transform="rotate(-90 29.4 156.2)">C6</text>
<text x="31.9" y="160" transform="rotate(-90 31.9 160)">1µ 100V</text>
<text x="37.7" y="159.3" transform="rotate(-90 37.7 159.3)">SW1a</text>
<text x="40.1" y="159.3" transform="rotate(-90 40.1 159.3)">MUTE</text>
<text x="165.5" y="158.7" transform="rotate(-90 165.5 158.7)">R22</text>
<text x="168" y="158.7" transform="rotate(-90 168 158.7)">4k7</text>
<text x="72.2" y="165.2" transform="rotate(-90 72.2 165.2)">R35</text>
<text x="74.7" y="165.2" transform="rotate(-90 74.7 165.2)">10R</text>
<text x="88.6" y="166.9" transform="rotate(-90 88.6 166.9)">C9</text>
<text x="91.1" y="166.9" transform="rotate(-90 91.1 166.9)">10µ 63V</text>
<text x="135.2" y="166" transform="rotate(-90 135.2 166)">Q4</text>
<text x="137.7" y="166" transform="rotate(-90 137.7 166)">BD677</text>
<text x="57.5" y="169.1" transform="rotate(-90 57.5 169.1)">C8</text>
<text x="60" y="173" transform="rotate(-90 60 173)">1µ 100V</text>
<text x="184" y="172.9" transform="rotate(-90 184 172.9)">PL11</text>
<text x="186.5" y="172.9" transform="rotate(-90 186.5 172.9)">KlinkeStereo</text>
<text x="189" y="172.9" transform="rotate(-90 189 172.9)">PRINT</text>
<text x="10" y="174.7" transform="rotate(-90 10 174.7)">R12</text>
<text x="12.5" y="174.7" transform="rotate(-90 12.5 174.7)">47R</text>
<text x="77.4" y="174.2" transform="rotate(-90 77.4 174.2)">GND</text>
<text x="85.2" y="174.7" transform="rotate(-90 85.2 174.7)">R13</text>
<text x="87.6" y="174.7" transform="rotate(-90 87.6 174.7)">47R</text>
<text x="110.2" y="175.2" transform="rotate(-90 110.2 175.2)">R49</text>
<text x="112.7" y="175.2" transform="rotate(-90 112.7 175.2)">10k</text>
<text x="139.1" y="178.9" transform="rotate(-90 139.1 178.9)">R41</text>
<text x="141.6" y="178.9" transform="rotate(-90 141.6 178.9)">470R</text>
<text x="110.2" y="189.8" transform="rotate(-90 110.2 189.8)">R48</text>
<text x="112.7" y="189.8" transform="rotate(-90 112.7 189.8)">10k</text>
<text x="132.6" y="186.3" transform="rotate(-90 132.6 186.3)">LED3</text>
<text x="139.1" y="193.2" transform="rotate(-90 139.1 193.2)">R46</text>
<text x="141.6" y="193.2" transform="rotate(-90 141.6 193.2)">470R</text>
<text x="35.9" y="203.9" transform="rotate(-90 35.9 203.9)">PL24</text>
<text x="133.1" y="200.5" transform="rotate(-90 133.1 200.5)">LED2</text>
<text x="173.7" y="198.1" transform="rotate(-90 173.7 198.1)">PL7</text>
<text x="176.2" y="198.1" transform="rotate(-90 176.2 198.1)">3WP</text>
<text x="38.4" y="206.6" transform="rotate(-90 38.4 206.6)">XB2 VOL</text>
<text x="43.2" y="208.7" transform="rotate(-90 43.2 208.7)">PL9</text>
<text x="45.7" y="209.3" transform="rotate(-90 45.7 209.3)">3WP</text>
<text x="68.7" y="204.8" transform="rotate(-90 68.7 204.8)">PL13</text>
<text x="71.2" y="204.6" transform="rotate(-90 71.2 204.6)">3WP</text>
<text x="90.3" y="207.9" transform="rotate(-90 90.3 207.9)">SW1b</text>
<text x="92.8" y="207.9" transform="rotate(-90 92.8 207.9)">MUTE</text>
<text x="103.3" y="207.2" transform="rotate(-90 103.3 207.2)">Q1</text>
<text x="105.7" y="207.2" transform="rotate(-90 105.7 207.2)">BC337</text>
<text x="123.6" y="204.1" transform="rotate(-90 123.6 204.1)">R40</text>
<text x="126.1" y="204.1" transform="rotate(-90 126.1 204.1)">4k7</text>
<text x="139.1" y="207.5" transform="rotate(-90 139.1 207.5)">R47</text>
<text x="141.6" y="207.5" transform="rotate(-90 141.6 207.5)">470R</text>
<text x="133.1" y="214.8" transform="rotate(-90 133.1 214.8)">LED1</text>
<text x="91.5" y="224.4" transform="rotate(-90 91.5 224.4)">D2</text>
<text x="106.3" y="222.2" transform="rotate(-90 106.3 222.2)">R34</text>
<text x="108.8" y="222.2" transform="rotate(-90 108.8 222.2)">10k</text>
<text x="124.4" y="233.4" transform="rotate(-90 124.4 233.4)">R39</text>
<text x="126.9" y="233.4" transform="rotate(-90 126.9 233.4)">4k7</text>
<text x="135.7" y="228.6" transform="rotate(-90 135.7 228.6)">C11</text>
<text x="138.2" y="228.6" transform="rotate(-90 138.2 228.6)">220µ 16V</text>
<text x="187.9" y="232.1" transform="rotate(-90 187.9 232.1)">PL19</text>
<text x="190.4" y="232.1" transform="rotate(-90 190.4 232.1)">KlinkeStereo</text>
<text x="192.9" y="232.1" transform="rotate(-90 192.9 232.1)">PRINT</text>
<text x="135.7" y="238.5" transform="rotate(-90 135.7 238.5)">RN1a</text>
<text x="138.1" y="238.5" transform="rotate(-90 138.1 238.5)">4x 2k2</text>
<text x="135.7" y="249.3" transform="rotate(-90 135.7 249.3)">C12</text>
<text x="138.2" y="249.3" transform="rotate(-90 138.2 249.3)">100µ 25V</text>
<text x="173.7" y="247.8" transform="rotate(-90 173.7 247.8)">PL6</text>
<text x="176.2" y="247.8" transform="rotate(-90 176.2 247.8)">3WP</text>
<text x="106.3" y="257" transform="rotate(-90 106.3 257)">PL28</text>
<text x="108.8" y="262.7" transform="rotate(-90 108.8 262.7)">TO HX3 PL12</text>
</g>
<g font-size="1.2" fill="#f00">
<text x="166.3" y="58" transform="rotate(-90 166.3 58)">RingTip</text>
<text x="181.5" y="60.1" transform="rotate(-90 181.5 60.1)">Gnd</text>
<text x="60.1" y="67" transform="rotate(-90 60.1 67)">RingTip</text>
<text x="75.2" y="69.2" transform="rotate(-90 75.2 69.2)">Gnd</text>
<text x="155.6" y="93.8" transform="rotate(-90 155.6 93.8)">OUT</text>
<text x="181.1" y="93.8" transform="rotate(-90 181.1 93.8)">OUT</text>
<text x="100.8" y="98.4" transform="rotate(-90 100.8 98.4)">&lt;?&gt;</text>
<text x="102.5" y="98.4" transform="rotate(-90 102.5 98.4)">&lt;?&gt;</text>
<text x="104.2" y="98.4" transform="rotate(-90 104.2 98.4)">&lt;?&gt;</text>
<text x="106" y="98.4" transform="rotate(-90 106 98.4)">&lt;?&gt;</text>
<text x="107.7" y="98.4" transform="rotate(-90 107.7 98.4)">&lt;?&gt;</text>
<text x="109.4" y="98.4" transform="rotate(-90 109.4 98.4)">&lt;?&gt;</text>
<text x="111.2" y="98.4" transform="rotate(-90 111.2 98.4)">&lt;?&gt;</text>
<text x="112.9" y="98.4" transform="rotate(-90 112.9 98.4)">&lt;?&gt;</text>
<text x="114.6" y="98.4" transform="rotate(-90 114.6 98.4)">&lt;?&gt;</text>
<text x="116.3" y="98.4" transform="rotate(-90 116.3 98.4)">&lt;?&gt;</text>
<text x="118.1" y="98.4" transform="rotate(-90 118.1 98.4)">&lt;?&gt;</text>
<text x="153" y="97.7" transform="rotate(-90 153 97.7)">V+</text>
<text x="154.3" y="98.6" transform="rotate(-90 154.3 98.6)">IN-</text>
<text x="156.9" y="98.6" transform="rotate(-90 156.9 98.6)">IN+</text>
<text x="158.2" y="97.4" transform="rotate(-90 158.2 97.4)">V-</text>
<text x="178.5" y="97.7" transform="rotate(-90 178.5 97.7)">V+</text>
<text x="179.8" y="98.6" transform="rotate(-90 179.8 98.6)">IN-</text>
<text x="182.4" y="98.6" transform="rotate(-90 182.4 98.6)">IN+</text>
<text x="183.7" y="97.4" transform="rotate(-90 183.7 97.4)">V-</text>
<text x="28.3" y="131.4" transform="rotate(-90 28.3 131.4)">V+</text>
<text x="30.8" y="127.5" transform="rotate(-90 30.8 127.5)">OUT</text>
<text x="33.4" y="131.1" transform="rotate(-90 33.4 131.1)">V-</text>
<text x="60.2" y="131.4" transform="rotate(-90 60.2 131.4)">V+</text>
<text x="62.8" y="127.5" transform="rotate(-90 62.8 127.5)">OUT</text>
<text x="65.4" y="131.1" transform="rotate(-90 65.4 131.1)">V-</text>
<text x="29.5" y="132.3" transform="rotate(-90 29.5 132.3)">IN-</text>
<text x="32.1" y="132.3" transform="rotate(-90 32.1 132.3)">IN+</text>
<text x="61.5" y="132.3" transform="rotate(-90 61.5 132.3)">IN-</text>
<text x="64.1" y="132.3" transform="rotate(-90 64.1 132.3)">IN+</text>
<text x="37.4" y="148.1" transform="rotate(-90 37.4 148.1)">S</text>
<text x="37.4" y="153.7" transform="rotate(-90 37.4 153.7)">Ak</text>
<text x="39.6" y="153.8" transform="rotate(-90 39.6 153.8)">Rk</text>
<text x="169.4" y="175.8" transform="rotate(-90 169.4 175.8)">RingTip</text>
<text x="184.5" y="178" transform="rotate(-90 184.5 178)">Gnd</text>
<text x="88.3" y="212.6" transform="rotate(-90 88.3 212.6)">V+</text>
<text x="96.1" y="212.3" transform="rotate(-90 96.1 212.3)">V-</text>
<text x="104.7" y="215" transform="rotate(-90 104.7 215)">B</text>
<text x="169.4" y="225.5" transform="rotate(-90 169.4 225.5)">RingTip</text>
<text x="184.5" y="227.6" transform="rotate(-90 184.5 227.6)">Gnd</text>
</g>
<g font-size="1.2" fill="#408080">
<text x="168.2" y="59.3" transform="rotate(-90 168.2 59.3)">2,4</text>
<text x="168.2" y="57.2" transform="rotate(-90 168.2 57.2)">5,6</text>
<text x="183.3" y="61.5" transform="rotate(-90 183.3 61.5)">1,3</text>
<text x="61.9" y="68.4" transform="rotate(-90 61.9 68.4)">2,4</text>
<text x="61.9" y="66.3" transform="rotate(-90 61.9 66.3)">5,6</text>
<text x="77" y="70.6" transform="rotate(-90 77 70.6)">1,3</text>
<text x="154.8" y="90" transform="rotate(-90 154.8 90)">1</text>
<text x="180.3" y="90" transform="rotate(-90 180.3 90)">7</text>
<text x="99.9" y="101.7" transform="rotate(-90 99.9 101.7)">1</text>
<text x="101.7" y="101.7" transform="rotate(-90 101.7 101.7)">2</text>
<text x="103.4" y="101.7" transform="rotate(-90 103.4 101.7)">3</text>
<text x="105.1" y="101.7" transform="rotate(-90 105.1 101.7)">4</text>
<text x="106.8" y="101.7" transform="rotate(-90 106.8 101.7)">5</text>
<text x="108.6" y="101.7" transform="rotate(-90 108.6 101.7)">6</text>
<text x="110.3" y="101.7" transform="rotate(-90 110.3 101.7)">7</text>
<text x="112" y="101.7" transform="rotate(-90 112 101.7)">8</text>
<text x="113.7" y="101.7" transform="rotate(-90 113.7 101.7)">9</text>
<text x="151.3" y="96.9" transform="rotate(-90 151.3 96.9)">8</text>
<text x="153" y="100" transform="rotate(-90 153 100)">2</text>
<text x="156.5" y="100" transform="rotate(-90 156.5 100)">3</text>
<text x="160" y="96.9" transform="rotate(-90 160 96.9)">4</text>
<text x="176.8" y="96.9" transform="rotate(-90 176.8 96.9)">8</text>
<text x="178.5" y="100" transform="rotate(-90 178.5 100)">6</text>
<text x="182" y="100" transform="rotate(-90 182 100)">5</text>
<text x="185.4" y="96.9" transform="rotate(-90 185.4 96.9)">4</text>
<text x="115.5" y="102.3" transform="rotate(-90 115.5 102.3)">10</text>
<text x="117.2" y="102.3" transform="rotate(-90 117.2 102.3)">11</text>
<text x="30" y="123.7" transform="rotate(-90 30 123.7)">7</text>
<text x="61.9" y="123.7" transform="rotate(-90 61.9 123.7)">1</text>
<text x="26.5" y="130.6" transform="rotate(-90 26.5 130.6)">8</text>
<text x="35.2" y="130.6" transform="rotate(-90 35.2 130.6)">4</text>
<text x="58.5" y="130.6" transform="rotate(-90 58.5 130.6)">8</text>
<text x="67.1" y="130.6" transform="rotate(-90 67.1 130.6)">4</text>
<text x="28.3" y="133.7" transform="rotate(-90 28.3 133.7)">6</text>
<text x="31.7" y="133.7" transform="rotate(-90 31.7 133.7)">5</text>
<text x="60.2" y="133.7" transform="rotate(-90 60.2 133.7)">2</text>
<text x="63.6" y="133.7" transform="rotate(-90 63.6 133.7)">3</text>
<text x="40.4" y="148" transform="rotate(-90 40.4 148)">5</text>
<text x="36.5" y="153" transform="rotate(-90 36.5 153)">8</text>
<text x="41.7" y="153" transform="rotate(-90 41.7 153)">1</text>
<text x="171.2" y="177.2" transform="rotate(-90 171.2 177.2)">2,4</text>
<text x="171.2" y="175" transform="rotate(-90 171.2 175)">5,6</text>
<text x="186.3" y="179.4" transform="rotate(-90 186.3 179.4)">1,3</text>
<text x="178.6" y="194.9" transform="rotate(-90 178.6 194.9)">3</text>
<text x="180.3" y="194.9" transform="rotate(-90 180.3 194.9)">2</text>
<text x="182.1" y="194.9" transform="rotate(-90 182.1 194.9)">1</text>
<text x="23.1" y="201.4" transform="rotate(-90 23.1 201.4)">1</text>
<text x="24.8" y="201.4" transform="rotate(-90 24.8 201.4)">2</text>
<text x="26.5" y="201.4" transform="rotate(-90 26.5 201.4)">3</text>
<text x="28.3" y="201.4" transform="rotate(-90 28.3 201.4)">4</text>
<text x="30" y="201.4" transform="rotate(-90 30 201.4)">5</text>
<text x="31.7" y="201.4" transform="rotate(-90 31.7 201.4)">6</text>
<text x="42.5" y="201.4" transform="rotate(-90 42.5 201.4)">1</text>
<text x="44.2" y="201.4" transform="rotate(-90 44.2 201.4)">2</text>
<text x="46" y="201.4" transform="rotate(-90 46 201.4)">3</text>
<text x="62.4" y="201.4" transform="rotate(-90 62.4 201.4)">1</text>
<text x="64.1" y="201.4" transform="rotate(-90 64.1 201.4)">2</text>
<text x="65.8" y="201.4" transform="rotate(-90 65.8 201.4)">3</text>
<text x="89.1" y="211.4" transform="rotate(-90 89.1 211.4)">2</text>
<text x="94.7" y="211.4" transform="rotate(-90 94.7 211.4)">3</text>
<text x="100.4" y="211.4" transform="rotate(-90 100.4 211.4)">1 C</text>
<text x="103" y="214.9" transform="rotate(-90 103 214.9)">2</text>
<text x="107.3" y="211.4" transform="rotate(-90 107.3 211.4)">3 E</text>
<text x="171.2" y="226.9" transform="rotate(-90 171.2 226.9)">2,4</text>
<text x="171.2" y="224.7" transform="rotate(-90 171.2 224.7)">5,6</text>
<text x="186.3" y="229" transform="rotate(-90 186.3 229)">1,3</text>
<text x="103.7" y="235.2" transform="rotate(-180 103.7 235.2)">1</text>
<text x="103.7" y="237" transform="rotate(-180 103.7 237)">2</text>
<text x="103.7" y="238.7" transform="rotate(-180 103.7 238.7)">3</text>
<text x="125.2" y="234.8" transform="rotate(-180 125.2 234.8)">2</text>
<text x="125.2" y="236.5" transform="rotate(-180 125.2 236.5)">3</text>
<text x="125.2" y="238.3" transform="rotate(-180 125.2 238.3)">4</text>
<text x="130.5" y="234.8" transform="rotate(-180 130.5 234.8)">1</text>
<text x="130.5" y="236.5" transform="rotate(-180 130.5 236.5)">1</text>
<text x="130.5" y="238.3" transform="rotate(-180 130.5 238.3)">1</text>
<text x="103.7" y="240.4" transform="rotate(-180 103.7 240.4)">4</text>
<text x="103.7" y="242.2" transform="rotate(-180 103.7 242.2)">5</text>
<text x="103.7" y="243.9" transform="rotate(-180 103.7 243.9)">6</text>
<text x="103.7" y="245.6" transform="rotate(-180 103.7 245.6)">7</text>
<text x="125.2" y="240" transform="rotate(-180 125.2 240)">5</text>
<text x="130.5" y="240" transform="rotate(-180 130.5 240)">1</text>
<text x="178.6" y="244.6" transform="rotate(-90 178.6 244.6)">3</text>
<text x="180.3" y="244.6" transform="rotate(-90 180.3 244.6)">2</text>
<text x="182.1" y="244.6" transform="rotate(-90 182.1 244.6)">1</text>
<text x="103.7" y="247.3" transform="rotate(-180 103.7 247.3)">8</text>
<text x="103.7" y="249.1" transform="rotate(-180 103.7 249.1)">9</text>
<text x="104.3" y="250.8" transform="rotate(-180 104.3 250.8)">10</text>
</g>
<g font-size="1.2">
<text x="149.2" y="100.8" transform="rotate(-90 149.2 100.8)">VF12+</text>
<text x="187.6" y="96.9" transform="rotate(-90 187.6 96.9)">VF12-</text>
<text x="56.7" y="130.6" transform="rotate(-90 56.7 130.6)">VF12+</text>
<text x="81.8" y="129.7" transform="rotate(-90 81.8 129.7)">VF12-</text>
<text x="114.2" y="185.4" transform="rotate(-90 114.2 185.4)">SLOW_BIT</text>
<text x="116.8" y="199.7" transform="rotate(-90 116.8 199.7)">FAST_BIT</text>
<text x="121.5" y="216.9" transform="rotate(-90 121.5 216.9)">POWER_BIT</text>
</g>
<text font-size="1.2" fill="#008000" x="78.8" y="152.6" transform="rotate(-90 78.8 152.6)">AGnd</text>
<text font-size="1.2" fill="#00f" x="70.6" y="176.4" transform="rotate(-90 70.6 176.4)">DGnd</text>
</svg>
